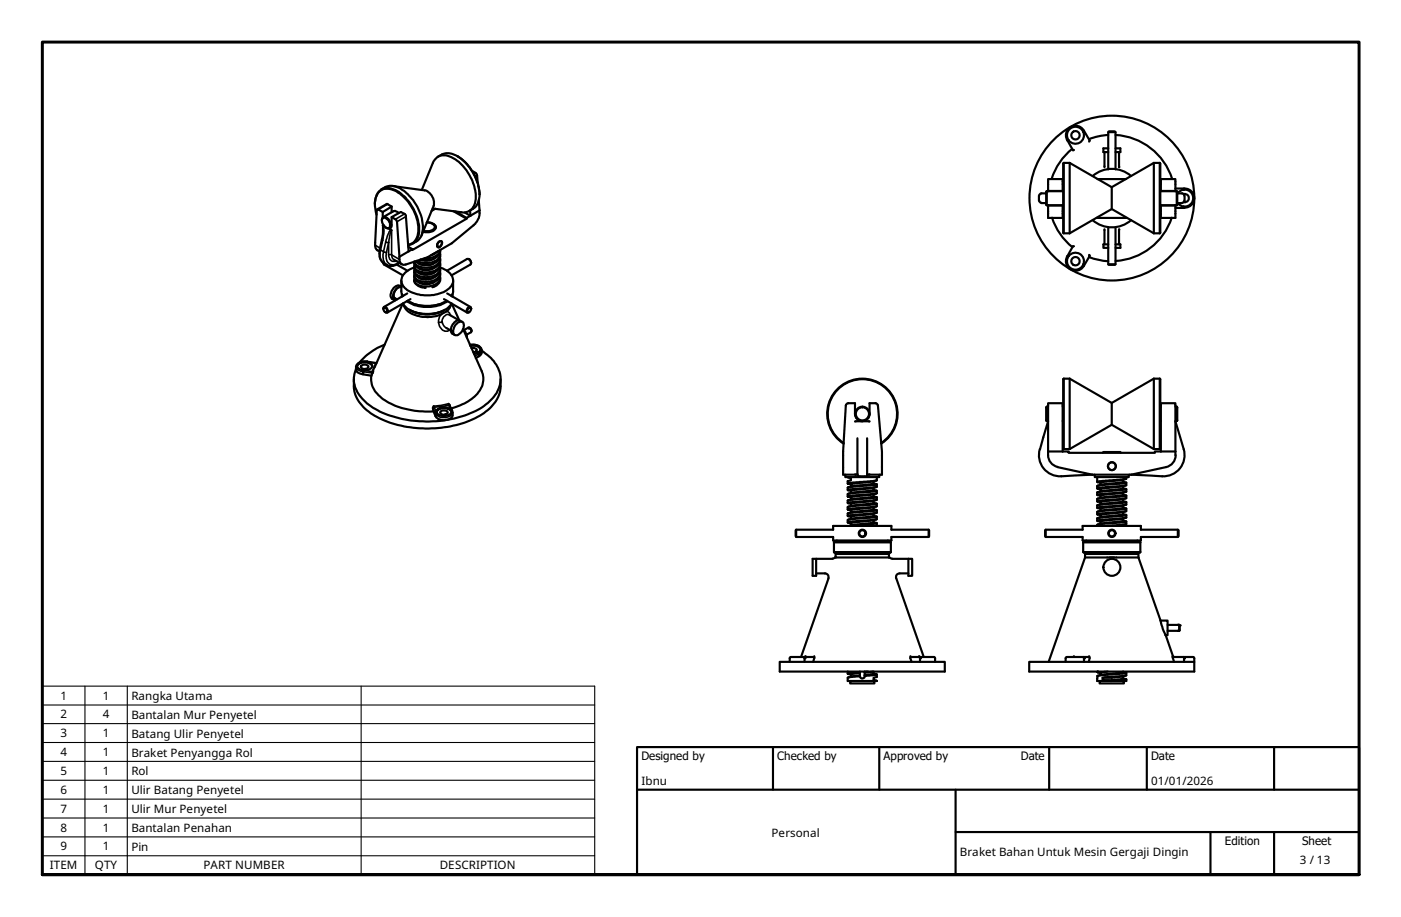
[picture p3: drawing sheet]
<svg xmlns="http://www.w3.org/2000/svg" width="330mm" height="216mm" viewBox="0 0 330 216" stroke-linecap="round" stroke-linejoin="round" font-family="sans-serif">
<!-- layer: Visible (ISO) -->
<g fill="none" stroke="#000" stroke-width=".51">
<path d="M103.1 36.9l.9-.5a4.5 4.5 0 0 1 5 1.4 11 11 0 0 1 3.8 9.1 3.4 3.4 0 0 1-1.4 2.2l-.9 .6M107.7 36.8a11.4 11.4 0 0 1 5.2 9M250.4 38.4v16.5M250.4 38.4l-.1 .1v16.3l.1 .1M250.4 38.4h1.4M251.3 33.1l1.3 2.3 .3-.1M251.3 33.1l.2-.1 .1 .1M251.8 38.4v16.5M251.8 38.4l9.9 5.7M252.5 35a14.9 14.9 0 0 0-4.9 7.1M255 31.1l.2-.3 1.3 2.3-.1 .2M255.2 30.8a2.25 2.25 0 0 0-3.1-.9 2.25 2.25 0 0 0-.8 3.2"/>
<path d="M260 35.8v3.6M260.9 31.8l-2.6 .4-1.9 .6M260.9 39.9v-8.8l.1-.2h1.4l.2 .2v8.8M260.9 34.9h-1.1v.9h1.1M260.9 31.1h1.7M262.6 34.9h1.2v.9h-1.2M262.6 31.8a14.9 14.9 0 0 1 13.4 10.3M263.5 35.8v3.6M271.7 38.4v16.5M271.7 38.4h1.3M271.7 38.4l-10 5.7M273 38.4l.2 .1v16.3l-.2 .1"/>
<path d="M273 38.4v16.5M88.3 48.1v-.1a3.6 3.6 0 0 1 2-3.6 5.7 5.7 0 0 1 5.5 2.5 9.9 9.9 0 0 1 2.6 8.9 2.86 2.86 0 0 1-2.3 1.9M88.6 50.5a5.5 5.5 0 0 1 .7-5.4 3.8 3.8 0 0 1 4.9 .5 10.6 10.6 0 0 1 4.1 10 2.65 2.65 0 0 1-2.2 2M89.8 44.6l.9-.5a4.2 4.2 0 0 1 4.4 .8 11.4 11.4 0 0 1 4.4 9.3 3 3 0 0 1-1.5 2.6l-.8 .5M89.9 51.9v-.1a.7 .7 0 0 1 .5-.7 .7 .7 0 0 1 .8 .3l.7 1.1a.83 .83 0 0 1 .1 .8 .83 .83 0 0 1-.8 .5l-.3-.2M90.1 53l.3 .1M90.1 49.9l-1.1-.6-.3 .1-.4 7.8a1.58 1.58 0 0 0 1 2M90.1 51.4a1.42 1.42 0 0 1 1.7 1.4 .68 .68 0 0 1-.4 1 .68 .68 0 0 1-.8-.5l-.2-.2a1.59 1.59 0 0 1-.3-1.7zM90.2 54v1.1l-.8 3.6a3.1 3.1 0 0 0 1 3.3l.7 .4a2.63 2.63 0 0 0 2.9-.5M91.5 53.8l.7 .4M91.8 53.7l.4-.4v-2.2l2.2-1.2 1.1 .7 .7 8.6M92.1 53.5l-.4 .2"/>
<path d="M92.2 48.6l-1.1-.6-2.3 1.3M92.2 51.1l1.1 .7 .2 .4 .5 8.3M92.2 48.6l-2.1 1.3v1.4M92.2 48.6v1.4M92.5 43.8l7.5 1a3.2 3.2 0 0 1 2.1 3.7l-2.8 6.9M93.9 50.2l-.9-.5h-.4l-2.4 1.4M96.1 58.1l1 .6M96.2 59.2l-2.2 1.3M99.3 44.7l2.6-6.3a2.98 2.98 0 0 1 4.7-1.2 11.1 11.1 0 0 1 5.4 10 2.84 2.84 0 0 1-3.4 2.8l-6.7-.9M100.5 52.4l.9 .1a.87 .87 0 0 1 .8 .5 .87 .87 0 0 1 0 .9l-1.1 .5-1.4-.1M100.5 52.3l1.2 .2a.99 .99 0 0 1 .9 1 .99 .99 0 0 1-.9 1l-.7 .2-1.4-.2M101.9 52.7l.7 .6v.3"/>
<path d="M102.3 59.7l-.9 .4M102.5 49.1l-.9 .6M103.2 59.1l-.8 .6-.5 .2M103.2 57.1l.1-.1a.47 .47 0 0 1 .7-.2 .47 .47 0 0 1-.1 .8v.1a.49 .49 0 0 1-.4 .5 .49 .49 0 0 1-.6-.3zM103.6 59.6a2.15 2.15 0 0 1-2 2.2l-2 .1-1.4-.5M103.6 59.9a2.54 2.54 0 0 1-2.9 2.4h-1.3l-.8-.3-.8-.5M106.7 49.7l3.2 1.8M107.3 49.8l2.6 1.5M109.4 50l1.3 .8M110.7 49.6v1.2M110.7 50.8l-.8 .5v.2l-12.8 7.4v-.2l-.9 .5M111.2 40.3l1.1 .8 .2 1.9"/>
<path d="M112.7 47.1l.2 2.4M112.9 49.5a4.1 4.1 0 0 1-1.4 3.5l-5.1 4.3-5.8 3.3-5.1 1.7a1.13 1.13 0 0 1-1.5-1.2v-.6M112.9 49.5l-2.2 1.3M244.6 46.1v1.1M244.7 47.2l.2 .5 .3 .1M245.2 47.8h1.1M245.2 45.5h1.1M245.2 45.5l-.5 .3v.3M246.4 45v3.3M246.4 45l-.1 .1v3.1l.1 .1M246.4 48.3h3.9M246.4 45h3.9"/>
<path d="M246.8 48.3v3h3.5M247.7 51.3a14.8 14.8 0 0 0 4.8 6.9M250.2 45h-3.4v-2.8h3.4v2.8M250.2 48.3l-3.4 .1M250.2 48.4v2.9M250.2 42.2h.1M250.4 54.9h1.4M251.8 54.9l9.9-5.7 10 5.7M252.9 58h-.3l-1.3 2.3M257.3 51.8a6.9 6.9 0 0 0 9 0M257.3 41.4a6.9 6.9 0 0 1 9 0M258.2 51.3h7.1"/>
<path d="M258.4 42.2h6.7M260 54v3.5M260.9 57.5h-1.1v.9h1.1M260.9 53.5v8.7l.1 .2 1.6-.2v-8.7M261.7 44.1v5.1M262.6 57.5h1.2v.9h-1.2M263.5 54v3.5M271.7 54.9h1.3M273.2 42.2h.1M273.2 48.3h3.9M273.2 45h3.9M273.3 45v-2.8h3.4v2.8"/>
<path d="M273.3 48.4l3.4-.1v3h-3.5M273.3 48.3v3M273.3 45h3.4M275.9 51.3a14.8 14.8 0 0 1-13.3 10.1M276.7 44.4h2.1M277.1 45l.1 .1v3.1l-.1 .1M277.1 45v3.3M277.2 45.5h1.1M277.2 47.8h.1M277.3 47.8l.6 .5 .7 .3M277.3 45.5a2 2 0 0 1 3.5 .3 2 2 0 0 1-2.2 2.8M277.3 47.8h1"/>
<path d="M278.3 45.5l.5 .3v.3M278.6 48.6l.2 .4h-2.1M278.7 45.7a.98 .98 0 0 1 1.2 .9 .98 .98 0 0 1-1.2 1M278.8 44.4l-.2 .3M278.8 44.4a2.25 2.25 0 0 1 2.4 2.2 2.25 2.25 0 0 1-2.4 2.3M278.8 47.2l-.2 .5-.3 .1M278.9 46.1v1.1M90.2 72.7a.48 .48 0 0 1 .5-.5 .48 .48 0 0 1 .5 .6 .43 .43 0 0 1 .2 .5 .43 .43 0 0 1-.6 .2h-.1M90.2 61.9l.2 .4 4.5 2.5M90.3 72.5a.61 .61 0 0 1 .7 .3 .61 .61 0 0 1-.1 .7 .81 .81 0 0 1-.6-1zM92.8 61.2l1.8 1M93.4 62.3l2.5 1.5"/>
<path d="M94.5 66v2.8l.4 .9M94.5 67.6a1.69 1.69 0 0 0-1.5 2.6l.5 .3M94.5 67.6a2.19 2.19 0 0 0-2 2.3l.2 .6 .3 .2M94.5 67.5a1.54 1.54 0 0 0-2.3 1 1.47 1.47 0 0 0 .1 1.9l.6 .3M94.6 69.2v.6M94.7 69.5l.1 .2M94.8 71.5l-6.6 15M94.9 71.4a6.2 6.2 0 0 0 5.7 2.5 6.6 6.6 0 0 0 5.6-2.2l.1-.3M95 71.8l.1 .2a6 6 0 0 0 6 2.6 6.5 6.5 0 0 0 4.8-2.1l.3-.7M95.8 70.9a9.2 9.2 0 0 0 9.5 0M95.9 69.1l-5.5 3.2M95.9 70.8a9.5 9.5 0 0 0 9.3 0"/>
<path d="M96.5 73a8.6 8.6 0 0 0 8.1 0M96.6 71.2a9.4 9.4 0 0 0 8 0M96.6 70.4l-5.4 3.2M96.8 73.2a8.9 8.9 0 0 0 7.5 0M97.5 66.1v-.1a2.13 2.13 0 0 0 2.3 1.7l.2 .1M97.5 63a3.7 3.7 0 0 0-3 3.1 4.3 4.3 0 0 0 3.7 3.2 8.2 8.2 0 0 0 8-1.9 2.6 2.6 0 0 0-1.2-3.8l-1.4-.6M99.9 60.8h.6a3.2 3.2 0 0 0 3.1-1.8v-.1a2.38 2.38 0 0 1-2.4 2.3l-2.1-.1M102.3 60.8a3.7 3.7 0 0 1-3.4 .4M102.3 61.9a3.7 3.7 0 0 1-3.7 .1M102.3 63a3.4 3.4 0 0 1-3.7 .1M102.3 64.1a3.5 3.5 0 0 1-3.7 .1M102.3 65.2a3.4 3.4 0 0 1-3.7 .1"/>
<path d="M102.3 66.4a3.5 3.5 0 0 1-3.7 0M103.6 60.6a2.14 2.14 0 0 1-2.3 2.3 3.4 3.4 0 0 1-3.8-1.1v-.2a1.97 1.97 0 0 0 2.2 1.8 3.4 3.4 0 0 0 3.9-1.8v-.6M103.6 61.7a2.11 2.11 0 0 1-2.3 2.3 3.4 3.4 0 0 1-3.7-1v-.7M103.6 62.9a2.1 2.1 0 0 1-2.1 2.2 3.7 3.7 0 0 1-3.9-1v-.7M103.6 63.9a2.07 2.07 0 0 1-1.9 2.3h-.4a3.4 3.4 0 0 1-3.7-1v-.7M103.6 65.1a2.23 2.23 0 0 1-2.4 2.3h-.4a2.89 2.89 0 0 1-3.3-1.4l.1-.4M103.6 65.4a2.13 2.13 0 0 1-1.8 2.2M103.6 64.3a2.35 2.35 0 0 1-2.4 2.4 3.3 3.3 0 0 1-3.6-1.1l-.1-.8M103.6 63.2a2.26 2.26 0 0 1-2.1 2.3 3.3 3.3 0 0 1-4-1.2v-.5M103.6 62.1a2.35 2.35 0 0 1-2.4 2.4 3.3 3.3 0 0 1-3.7-1.3v-.5M104.5 70.4l5.5 3.2M105.1 77.2l1.1 .7"/>
<path d="M105.2 63.8l4.8-2.8a.89 .89 0 0 1 .7 1.3l-4.4 2.5M105.3 69.1l5.4 3.2M105.8 74.1l2.2 1.3M106.4 71.5l1.7 3.9M106.4 69.5v.2M106.6 69.2v.6M106.7 66v2.8l-.4 .9M107.3 76.4l.2-.1a1.05 1.05 0 0 1 1.6-.3 2.28 2.28 0 0 1-1.9 2.9 1.29 1.29 0 0 1-.3-1.9zM108.8 75.8l-.5-.3a1.5 1.5 0 0 0-1.8 1l-.3 .8a1.07 1.07 0 0 0 .3 1.2l.6 .4M109 77.5l4.4 9.9a5.2 5.2 0 0 1-2 6.2 12.2 12.2 0 0 1-5.2 2.5M109.1 77.6l.7 1 .1 .9M110.2 72.7a.4 .4 0 0 1 .6-.3 .4 .4 0 0 1 0 .7l-.1 .1a.4 .4 0 0 1-.6 .3 .4 .4 0 0 1 0-.7z"/>
<path d="M110.4 61l.3 .2 .2 .7M110.5 77.2l-.2 .1 .3-.1M110.5 77.2h.1M110.5 77.2l-1.3 .5M110.6 77.2l.4 .5v.3M110.6 77.2l.4 .6v.3l-1.1 .7M110.6 77.2v.1M110.9 72.7a.48 .48 0 0 0-.5-.5 .48 .48 0 0 0-.4 .6 .43 .43 0 0 0-.2 .5 .43 .43 0 0 0 .6 .2h.1M251.3 60.2a2.25 2.25 0 0 0 .8 3.3 2.25 2.25 0 0 0 3.1-1M251.3 60.3h.3M256.4 60.5l2.5 .8 2 .2M256.4 60l.1 .3-1.3 2.2-.2-.3"/>
<path d="M260.9 62.2h1.7M83.3 89.3v1.6a8.2 8.2 0 0 0 4.5 6.7 26.5 26.5 0 0 0 25.6 0 8.4 8.4 0 0 0 4.5-6.7v-1.6M84.1 86.2a2.24 2.24 0 0 1 3.5-.1v.1M85.1 86.1a.97 .97 0 0 1 1.6 .4 1.06 1.06 0 0 1-1.7-.2zM86.5 85.2a2.12 2.12 0 0 0-2.7 1.2v.6a1.5 1.5 0 0 0 1.7 1.1M86.5 85.2h.1a1.77 1.77 0 0 0-2.5 1.1 1.96 1.96 0 0 0 1.6 .9l-.2 .1v.8l1.9 .4M86.5 85.2l2.1 .3M86.6 85.2a.93 .93 0 0 1 1 .8 .93 .93 0 0 1-.9 1.1l-1 .1M87.4 88.5a6.1 6.1 0 0 0 3.6 6 19.9 19.9 0 0 0 11 2.3M87.9 87.4l-.5 1.1M90.6 81.2a15 15 0 0 0-5.9 4.1M102 96.8l.6 1.2"/>
<path d="M102.1 95.6l-.2 .4 .1 .8M102.7 97a2.23 2.23 0 0 0 3.3 .4l.3-.4-.1-.4a.39 .39 0 0 1 .4 .6v.5a2.05 2.05 0 0 1-2.8 1.1l-.7-.2-.4-.4-.1-.9zM103.8 96.8l.7-.2a.59 .59 0 0 1 .7 .1 .59 .59 0 0 1 .1 .7l-.5 .2a.67 .67 0 0 1-.8 0 .67 .67 0 0 1-.2-.8zM105.6 95.1l.8 1.6M106.2 96.5a2.29 2.29 0 0 0-3.5 .3v.2a2.24 2.24 0 0 1 3.5-.1l.1 .1M110.6 81.2h.1M110.7 81.3l1.1-.1a1.16 1.16 0 0 1 1.3 1.3l-.7 .6 .2-.1 .1 .2v.7M110.7 81.2a2.02 2.02 0 0 1 2.7 1.2l-.1 .9-.6 .6M110.7 81.5l1-.1a1.71 1.71 0 0 1 1.5 .9M111 82l.6-.1a.55 .55 0 0 1 .6 .7l-.8 .3M112.4 83.1l-.8 .1M112.7 83.9l-.7 .4"/>
<path d="M113.4 82.5a8.8 8.8 0 0 1 4.5 6.7 7.7 7.7 0 0 1-3.5 6 23.1 23.1 0 0 1-13.3 4.1 24.9 24.9 0 0 1-13.8-3.7 8 8 0 0 1-4-6.7l.5-2.1M199.7 94.9h1.6v2.6M199.7 94.9l-.4 .2-.2 .4-.6 10.8v5.5h3M201.3 99.3h3.4M201.3 97.4a1.75 1.75 0 0 0 1.7 1.8M204.7 97.4a1.68 1.68 0 0 1-1.7 1.7M206.1 94.9l.3 .1 .3 .5 .9 10.8v5.5h-3.1M206.1 94.9h-1.4v2.6M246.4 95.8v3.3M246.4 95.8l-.1 .1v3.1l.1 .1M246.4 99.1h.4M246.4 95.8h.4"/>
<path d="M246.8 99.2l-1.9 6.6M250.2 99.1h.1M250.2 95.8h.1M250.4 89.2v16.5M250.4 89.2l-.1 .1v16.3l.1 .1M250.4 89.2h1.4M251.8 89.2v16.5M251.8 89.2l9.9 5.7M261.7 94.9v5.1M271.7 89.2v16.5M271.7 89.2h1.3M271.7 89.2l-10 5.7"/>
<path d="M273 89.2l.2 .1v16.3l-.2 .1M273 89.2v16.5M273.2 99.1h.1M273.2 95.8h.1M276.7 99.2l1.2 3.8a9.4 9.4 0 0 1 1 4.8 5 5 0 0 1-5.3 4.3l-7.3-.3M276.7 99.1h.4M276.7 95.8h.4M277.1 95.8l.1 .1v3.1l-.1 .1M277.1 95.8v3.3M198.9 111.8l.1 .5h8v-.5M200.3 112.5l-.7-.2 .7 .2v.6l-.7 .2v.6M200.3 114v.6"/>
<path d="M200.3 115.6v.5M200.3 117.1v.5M200.3 118.6v.5M201.3 111.7l.2 .1M201.5 111.8h.4M201.9 103.2v8.4a.6 .6 0 0 0 .6 .6M202.4 112.1h1.2M204.2 103.2v8.4M204.2 111.6a.6 .6 0 0 1-.6 .6M204.7 111.7l-.5 .1M205.7 113.8l.7 .2-6.6 .7-.2 .1v.6M205.7 115.3l.7 .3-6.6 .6-.2 .1v.6"/>
<path d="M205.7 116.8l.7 .3-6.6 .6-.2 .2v.5M205.7 118.4l.7 .2-6.6 .7-.2 .1v.6M205.7 119.9l.7 .2-6.6 .7-.2 .1v.6M205.7 113.3v.6l-.3 .1-4.1 .4-1.6 .3M205.7 114.8v.6l-.3 .1-4.1 .4-1.6 .4M205.7 116.3v.6l-.3 .1-4.1 .4-1.6 .4M205.7 117.9v.5l-.3 .2-4.1 .3-1.6 .4M205.7 119.4v.6l-.3 .1-4.1 .4-1.6 .3M206.3 113.2l-6 .8M206.3 114.7l-6 .9M206.3 116.2l-6 .9M206.3 117.7l-6 .9"/>
<path d="M206.3 119.3l-6 .8M206.4 118.6v.6l-.4 .1-6.4 .6 .7 .2M206.4 117.1v.6l-.4 .1-6.4 .6 .7 .2M206.4 115.6v.5l-.4 .2-6.4 .5 .7 .3M206.4 114v.6l-.4 .1-6.4 .6 .7 .3M206.4 112.3l-.1 .9-6.7 .6 .7 .2M207.2 111.8l-.1 .1M207.5 104.3a8.2 8.2 0 0 0 1.7-12.2 8.2 8.2 0 0 0-12.3 0 8.2 8.2 0 0 0 1.7 12.2M207.5 104.4a8.3 8.3 0 0 0 1.8-12.4 8.3 8.3 0 0 0-12.6 0 8.3 8.3 0 0 0 1.9 12.5M244.8 105.8a5 5 0 0 0 5.1 6.3l7.3-.3M246.8 106.3h3.4M249 110l8.2 1.8"/>
<path d="M250.2 106.3v-11.4h-3.4v12.3a2.83 2.83 0 0 0 2.2 2.7M250.2 106.3h1.4v.3h20.3v-.3h1.4M250.4 105.7h1.4M251.8 105.7l9.9-5.7 10 5.7M257.2 111.8h9.1M257.7 111.8v.5h8v-.5M258.3 112.3v1.2M259.1 113.7v.5M259.1 115.2v.5M259.1 116.7v.5M259.1 118.2v.5M259.1 119.8v.5"/>
<path d="M259.6 106.6l.2-.2h4l.1 .2M264.4 113.4l.8 .3-6.6 .6-.3 .1v.6M264.4 114.9l.8 .3-6.6 .6-.3 .2v.5M264.4 116.5l.8 .2-6.6 .6-.3 .2v.5M264.4 118l.8 .2-6.6 .7-.3 .1v.6M264.4 119.5l.8 .3-6.6 .6-.3 .1v.6M264.4 112.9v.6l-.3 .1-4.1 .4-1.6 .4M264.4 114.4v.6l-.3 .1-4.1 .4-1.6 .4M264.4 116v.5l-.3 .1-4.1 .4-1.6 .4M264.4 117.5v.5l-.3 .2-4.1 .4-1.6 .3M264.4 119v.6l-.3 .1-4.1 .4-1.6 .4M265 112.8l-5.9 .9"/>
<path d="M265 114.3l-5.9 .9M265 115.8l-5.9 .9M265 117.3l-5.9 .9M265 118.9l-5.9 .9M265.2 119.8v.5l-.5 .2-6.4 .5 .8 .3M265.2 118.2v.6l-.5 .1-6.4 .6 .8 .3M265.2 116.7v.6l-.5 .1-6.4 .6 .8 .2M265.2 115.2v.6l-.5 .1-6.4 .6 .8 .2M265.2 113.7v.5l-.5 .2-6.4 .5 .8 .3M265.2 112.3v.4l-.5 .1-6.4 .6 .8 .3M265.9 111.8l-.1 .1M271.7 105.7h1.3"/>
<path d="M273.3 106.3v-11.4h3.4v12.3M273.3 106.3h3.4M276.8 107.2a2.89 2.89 0 0 1-2.3 2.8l-8.2 1.8M187.5 124.7h8.7v-.9h13.7v.9h8.7l.2 1.5-.2 .2h-8.7v.9h-13.7v-.9h-8.7l-.2-.2zM187.5 124.7v1.7M192.2 135h2.3l.5 .6v.5M192.2 131.6v4h-.9v-4h4.7M195.1 136.1l-6.5 18.6M196.3 127.7v2.3l.2 .1h13.1l.1-.1M196.3 127.7l.2-.2h13.1l.1 .2M196.3 127.7h13.4M196.3 130h13.4"/>
<path d="M196.7 131.1l-.7 .4M196.7 130.4h12.6v.9h-12.5zM196.7 130.1l.3 .3M197 127.3l-.2 .2M200.3 120.1v.5M200.3 121.7v.5M200.3 123.2v.5M205.7 121.4l.7 .3-6.6 .6-.2 .1v.6M205.7 122.9l.7 .3-6.4 .6M205.7 120.9v.6l-.3 .1-4.1 .4-1.6 .4M205.7 122.4v.6l-.3 .1-4.1 .4-1.4 .3M206.3 120.8l-6 .9"/>
<path d="M206.3 122.3l-6 .9M206.4 123.2v.6h-.2M206.4 121.7v.5l-.4 .2-6.4 .5 .7 .3M206.4 120.1v.6l-.4 .1-6.4 .6 .7 .3M209 127.3l.3 .2M209.3 131.1l.7 .4M209.4 130.1l-.4 .3M209.7 127.7v2.3M210.1 131.6h3.8M211.8 135l-.7 .4-.1 .7 6.5 18.6M211.8 135h2.1M213.9 131.6h.9v4h-.9z"/>
<path d="M218.6 124.7v1.7M246.2 124.7h8.7v-.9h13.7v.9h8.7l.2 .1v1.4l-.2 .2h-8.7v.9h-13.7v-.9h-8.7l-.1-.2zM246.2 124.7v1.7M255 127.7v2.3l.2 .1h13.2l.1-.1M255 127.7l.2-.2h13.2l.1 .2M255 127.7h13.5M255 130h13.5M255.5 131.3v-.9h12.5v.9M255.5 131.3h12.5M255.5 131.3l-8.6 24.5M255.5 130.1l.3 .3M255.8 127.3l-.3 .2"/>
<path d="M259.1 121.3v.5M259.1 122.8v.5M264.4 121l.8 .3-6.6 .6-.3 .1v.6M264.4 122.6l.8 .2-6.6 .6-.3 .2v.2M264.4 120.5v.6l-.3 .1-4.1 .4-1.6 .4M264.4 122v.6l-.3 .1-4.1 .4-1.6 .4M264.4 123.6v.2M265 120.4l-5.9 .9M265 121.9l-5.9 .9M265 123.4l-2.1 .4M265.2 122.8l-.1 .6-4.6 .4M265.2 121.3v.6l-.5 .1-6.4 .6 .8 .2"/>
<path d="M267.8 127.3l.2 .2M268 131.3l5.2 14.8M268 130.1l-.2 .3M268.5 127.7v2.3M277.3 124.7v1.7M183.6 155.8h38.8v2.3h-38.8zM189.4 154.7v1.1M189.7 154.5l-.2 .2M191.5 154.7h-5.3l-.3 .3v.8M191.7 154.5l.1 .3-.3 1M199.6 158.1v.5M202.4 158.2l-2.8 .4 .7 .2v.5"/>
<path d="M202.4 159.2l-2.8 .3v.8h6.8M202.4 158.4l-2.1 .4M202.4 159l-2.7 .5M202.4 159v.2M202.4 158.1v.9M203.6 158.1v1.1a.57 .57 0 0 1-.6 .6 .57 .57 0 0 1-.6-.6M204.3 158.1l-.7 .1M205.5 158.1l-1.9 .3M205.7 158.6l.7 .2-2.8 .3M205.7 158.1l-.1 .6-2 .2M206.4 158.8v.6l-.7 .2v.5l.7 .2M214.4 154.5l-.1 .4 .3 .9"/>
<path d="M214.6 154.7h5.3l.3 .3v.8M216.4 154.5l.2 .2M216.7 154.7l-.1 1.1M242.3 155.8h38.9v2.3h-38.9zM251.2 154.7l-.3 .3v.8M251.2 154.7h5M252.9 154.5l-.2 .2M255 154.7l.2 .1v1M256.4 154.5l.1 .4-.2 .9M258.4 158.2l.7 .3M258.4 158.2l.7 .2M258.4 158.1v.1"/>
<path d="M258.6 158.1l-.2 .1 .7 .2M259.1 158.4v.5M260.8 158.1l-1.7 .3M261.7 159.6h-2.1v.5h2.1M261.7 159.4l-2.1 .2M261.7 159.4v.2M264.4 158.2l.8 .2-5.9 .6a.63 .63 0 0 0-.9 .4l-.1 .9h6.9v-.3M264.4 159.7l.8 .3-3.5 .3M264.4 158.1l-.3 .3-4.1 .4-1.6 .3M264.4 159.2l-.1 .6-2.6 .3M265 159.1l-3.3 .5M265.2 158.4l-.2 .7-3.3 .3"/>
<path d="M273.2 146.1l.6 2.1 .6 1.3M273.2 146.1h1.7v3.4h-.5M274.4 149.5l1.8 5 .2 .2M274.9 148.5h2.7M274.9 147.1h2.7M276 154.5l.4 1.3M276.3 154.7h4.6l.3 .3v.8M277.6 147.1l.1 .2-.1 1.2M277.6 147.1v1.4M278.6 154.7h.2v1.1M200.2 160.3v.6h5.7v-.6M205.7 160.1l.7 .2"/>
<path d="M258.9 160.3v.6h5.7v-.6M259.6 160.1l2.1 .2M261.7 160.1v.2"/>
<circle cx="253.2" cy="31.8" r=".98"/>
<circle cx="253.2" cy="31.8" r="2"/>
<circle cx="261.8" cy="46.6" r="19.4"/>
<circle cx="253.2" cy="61.5" r="2"/>
<circle cx="253.2" cy="61.5" r=".98"/>
<circle cx="203" cy="97.4" r="1.56"/>
<circle cx="203" cy="97.4" r="1.68"/>
<circle cx="261.8" cy="109.8" r=".92"/>
<circle cx="203" cy="125.6" r=".86"/>
<circle cx="203" cy="125.6" r=".73"/>
<circle cx="261.8" cy="125.6" r=".86"/>
<circle cx="261.8" cy="125.6" r=".73"/>
<circle cx="261.8" cy="133.6" r="2"/>
</g>
<g fill="#000">
<circle cx="90.2" cy="61.9" r=".25"/>
<circle cx="100" cy="67.8" r=".25"/>
<circle cx="85.5" cy="87.5" r=".25"/>
<circle cx="102.6" cy="97.3" r=".25"/>
<circle cx="112.7" cy="83.3" r=".25"/>
<circle cx="189.4" cy="155" r=".25"/>
<circle cx="216.6" cy="155" r=".25"/>
<circle cx="255.2" cy="155" r=".25"/>
<circle cx="277.3" cy="147.1" r=".25"/>
<circle cx="277.3" cy="148.5" r=".25"/>
<circle cx="277.7" cy="147.3" r=".25"/>
<circle cx="278.8" cy="155" r=".25"/>
</g>
<!-- layer: Visible Narrow (ISO) -->
<g fill="none" stroke="#000" stroke-width=".38">
<path d="M88.3 57.7l1.2 .7M89.4 58.7l.2 .2M89.6 58.9l-.1 .3a2.67 2.67 0 0 0 .9 2.8M89.6 58.9l.7 .3M89.9 56.4l.2 .2M90.1 56.6l-.5 2.3M90.2 53l.2 2.1-.3 1.5M90.2 54l-.1-1v2.7M90.3 59.2l.7 .2M90.3 59.2a2.68 2.68 0 0 0 .8 3.2M90.8 57l.7 .1M90.8 57l-.5 2.2"/>
<path d="M91 59.4l-.1 .3a2.26 2.26 0 0 0 1.1 2.6 2.24 2.24 0 0 0 1.9-.5l-.2 .3M91.2 48.1l-2.1 1.2M91.5 57.1l.3-2 .4-.9v5.8M91.5 57.1l-.5 2.3M91.5 57.1v2.9M92.1 54.1l-.7 1-.6 1.9M95.2 50.4l-2.1 1.2M95.6 51l-2.1 1.2M112 40.7l-.4 .3M112.3 41.3l-.4 .3M91.5 60h.7M91.5 60v.3a1.18 1.18 0 0 0 1.7 1.1"/>
<path d="M92.2 60l.2 .8 .4 .4M92.2 60l1.8 1.1M93.9 61.8h.1M103.3 75.9a1.95 1.95 0 0 0 2.1 2.1l.5-.3M103.8 74l-.4 .7-.1 1.2M104.1 75.9a1.91 1.91 0 0 0 1 1.3M105.2 73.3a1.3 1.3 0 0 1 .9 1M105.8 74.1a1.48 1.48 0 0 0-1.7 1.8h-.8M83.8 86.4a1.5 1.5 0 0 0 1.7 1.1l2.1 .3M85.7 87.2l1.9 .3M86.6 85.2l2 .3M87.6 87.8h.1"/>
<path d="M87.6 87.5v.3M88.2 86.5l-.4 1h-.2M88.6 85.5h.1M88.6 85.5l-.5 .7-.5 1.3M102 96.1l.6 1.2a2.57 2.57 0 0 0 3.8 .2l.2-.3M105.6 95.4v-.3l-3.5 .5a.28 .28 0 0 1 .1 .3 .28 .28 0 0 1-.2 .2h-.1M105.6 95.4h.3M105.6 95.4l-3.4 .5 .5 1.1M105.6 95.4l.6 1.1M112.4 83.1l-.8 .3M113.4 82.4l-.4 .7-1.2 .7"/>
</g>
<circle cx="93.2" cy="61.5" r=".19" fill="#000"/>
<!-- layer: Symbol (ISO) -->
<path d="M10 166h130M10 170.4h130M10 174.8h130M10 179.3h130M20 161.5v44.4M30 161.5v44.4M85 161.5v44.4M10 183.7h130M10 188.2h130M10 192.6h130M10 197h130M10 201.5h130v-40h-130v44.4h130v-4.4" fill="none" stroke="#000" stroke-width=".25"/>
<!-- layer: Border (ISO) -->
<path d="M10 205.9v-196h310v196h-310h310" fill="none" stroke="#000" stroke-width=".7"/>
<!-- layer: Title (ISO) -->
<path d="M150 175.9h170v30h-170zM182 175.9v10M207 175.9v10M247 175.9v10M270 175.9v10M300 175.9v10M150 185.9h170M225 195.9h95M225 185.9v20M285 195.9v10M300 195.9v10" fill="none" stroke="#000" stroke-width=".51"/>
<g font-size="2.7">
<text x="14.2" y="164.7">1</text>
<text x="24.2" y="164.7">1</text>
<text x="30.9" y="164.8">Rangka Utama</text>
<text x="14.2" y="169.2">2</text>
<text x="14.2" y="173.6">3</text>
<text x="24.2" y="169.2">4</text>
<text x="24.2" y="173.6">1</text>
<text x="30.9" y="169.2">Bantalan Mur Penyetel</text>
<text x="30.9" y="173.7">Batang Ulir Penyetel</text>
<text x="14.2" y="178.1">4</text>
<text x="24.2" y="178.1">1</text>
<text x="30.9" y="178.1">Braket Penyangga Rol</text>
<text x="151" y="179">Designed by</text>
<text x="183" y="179">Checked by</text>
<text x="208" y="179">Approved by</text>
<text x="240.3" y="178.9">Date</text>
<text x="271" y="178.9">Date</text>
<text x="14.2" y="182.5">5</text>
<text x="24.2" y="182.5">1</text>
<text x="30.9" y="182.6">Rol</text>
<text x="151" y="184.8">Ibnu</text>
<text x="271" y="184.8">01/01/2026</text>
<text x="14.2" y="186.9">6</text>
<text x="14.2" y="191.3">7</text>
<text x="24.2" y="186.9">1</text>
<text x="24.2" y="191.3">1</text>
<text x="30.9" y="187">Ulir Batang Penyetel</text>
<text x="30.9" y="191.4">Ulir Mur Penyetel</text>
<text x="14.2" y="195.8">8</text>
<text x="24.2" y="195.8">1</text>
<text x="30.9" y="195.8">Bantalan Penahan</text>
<text x="181.7" y="197">Personal</text>
<text x="14.2" y="200.2">9</text>
<text x="24.2" y="200.2">1</text>
<text x="30.9" y="200.3">Pin</text>
<text x="226" y="201.6">Braket Bahan Untuk Mesin Gergaji Dingin</text>
<text x="288.4" y="199">Edition</text>
<text x="306" y="203.4">3 / 13</text>
<text x="306.6" y="199">Sheet</text>
<text x="11.7" y="204.7">ITEM</text>
<text x="22.4" y="204.7">QTY</text>
<text x="47.9" y="204.7">PART NUMBER</text>
<text x="103.6" y="204.7">DESCRIPTION</text>
</g>
</svg>
